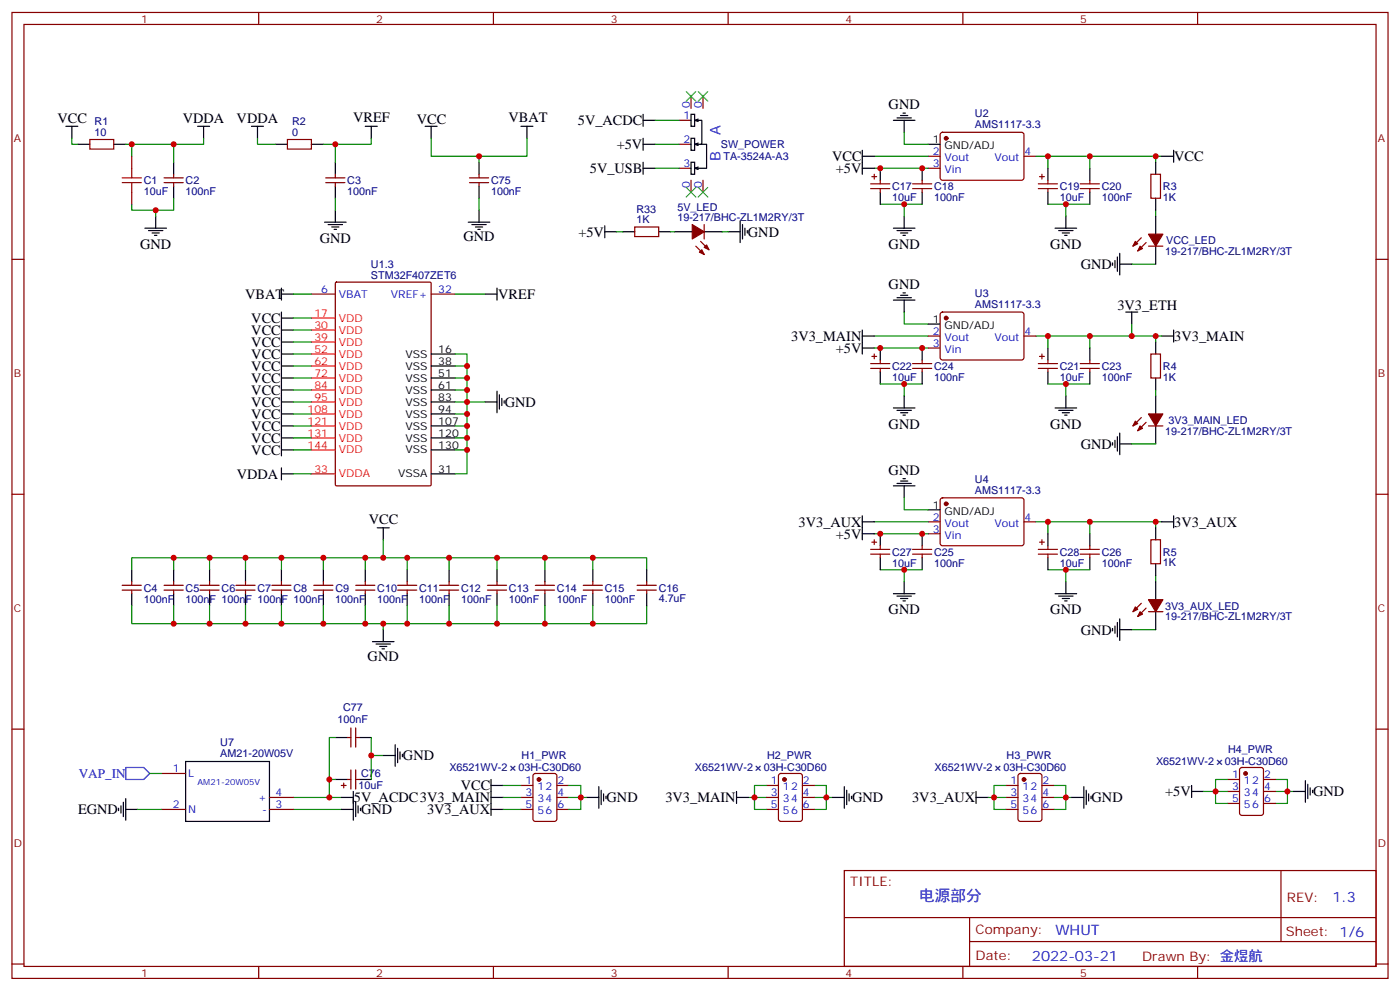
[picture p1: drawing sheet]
<svg xmlns="http://www.w3.org/2000/svg" width="412mm" height="292mm" viewBox="0 0 412 292" stroke-linecap="round" stroke-linejoin="round" font-family="sans-serif">
<g fill="none" stroke="#870000" stroke-width=".35">
<path d="M3.5 3.7h405.4v284.3h-405.4zM7.1 7.2h398.2v277.3h-398.2zM76.2 3.7v3.5M145.3 3.7v3.5M214.5 3.7v3.5M283.6 3.7v3.5M352.8 3.7v3.5M200 35.4h3.6M203.6 28.4v3.5M207.1 28.4v3.5M277.2 39.2l.4-.3 23.6 .1 .4 .7v12.9l-.7 .5-23.5-.1-.5-.6v-12.7zM26.5 41.1h7v2.8h-7z"/>
<path d="M38.8 46v3.5M38.8 56.6v3.5M48.3 53.8h5.7M48.3 52.4h5.7M51.2 51.3v1.1M51.2 53.8v1M84.7 41.1h7v2.8h-7zM96 53.8h5.6M96 52.4h5.6M98.8 51.3v1.1M98.8 53.8v1M138.3 53.8h5.6"/>
<path d="M138.3 52.4h5.6M141.1 51.3v1.1M141.1 53.8v1M200 49.5h3.6M200 42.5h3.6M203.6 53.1v3.5M207.1 53.1v3.5M256.5 55.5h5.6M256.5 54.1h5.6M256.8 52h1.4M257.5 51.3v1.4M259.3 53.1v1"/>
<path d="M259.3 55.5v1.1M268.8 55.5h5.7M268.8 54.1h5.7M271.6 53.1v1M271.6 55.5v1.1M273.4 46h3.5M273.4 49.5h3.5M301.6 46h3.6M305.9 55.5h5.6M305.9 54.1h5.6M306.2 52h1.4M306.9 51.3v1.4"/>
<path d="M308.7 53.1v1M308.7 55.5v1.1M318.2 55.5h5.6M318.2 54.1h5.6M321 53.1v1M321 55.5v1.1M339 51.3h2.8v7h-2.8zM3.5 76.3h3.6M187 66.8h7v2.8h-7zM205 72.5l2.4 2.4M206.4 71l2.4 2.5M207.4 66.1v4.2"/>
<path d="M336.2 70l-2.5 2.5M337.6 71.4l-2.5 2.5M338.3 72.5h4.2M405.3 76.3h3.6M91.7 86.6h7.1M98.8 83.2l.3-.2h27.5l.4 .2v59.5l-.2 .3h-27.7l-.3-.2zM127 86.6h7.1M273.4 98.9h3.5M277.2 92.1l.4-.2h23.6l.4 .7v12.9l-.7 .5-23.5-.1-.5-.6v-12.7zM301.6 98.9h3.6M256.5 107h5.6M256.5 108.4h5.6"/>
<path d="M256.8 104.9h1.4M257.5 104.2v1.4M259.3 106v1M259.3 108.4v1.1M268.8 107h5.7M268.8 108.4h5.7M271.6 106v1M271.6 108.4v1.1M273.4 102.4h3.5M305.9 107h5.6M305.9 108.4h5.6M306.2 104.9h1.4"/>
<path d="M306.9 104.2v1.4M308.7 106v1M308.7 108.4v1.1M318.2 107h5.6M318.2 108.4h5.6M321 106v1M321 108.4v1.1M339 104.2h2.8v7.1h-2.8zM336.2 122.9l-2.5 2.5M337.6 124.3l-2.5 2.5M338.3 125.4h4.2M3.5 145.5h3.6"/>
<path d="M256.8 159.6h1.4M257.5 158.9v1.4M273.4 153.6h3.5M273.4 157.1h3.5M277.2 146.8l.4-.3 23.6 .1 .4 .6v13l-.7 .5-23.5-.1-.5-.7v-12.7zM301.6 153.6h3.6M306.2 159.6h1.4M306.9 158.9v1.4M339 158.9h2.8v7h-2.8zM405.3 145.5h3.6M36 173.7h5.6M36 172.3h5.6"/>
<path d="M38.8 171.2v1.1M38.8 173.7v1.1M48.3 173.7h5.7M48.3 172.3h5.7M51.2 171.2v1.1M51.2 173.7v1.1M58.9 173.7h5.7M58.9 172.3h5.7M61.7 171.2v1.1M61.7 173.7v1.1M69.5 173.7h5.6M69.5 172.3h5.6"/>
<path d="M72.3 171.2v1.1M72.3 173.7v1.1M80.1 173.7h5.6M80.1 172.3h5.6M82.9 171.2v1.1M82.9 173.7v1.1M92.4 173.7h5.7M92.4 172.3h5.7M95.2 171.2v1.1M95.2 173.7v1.1M104.8 173.7h5.6M104.8 172.3h5.6"/>
<path d="M107.6 171.2v1.1M107.6 173.7v1.1M117.1 173.7h5.7M117.1 172.3h5.7M119.9 171.2v1.1M119.9 173.7v1.1M129.5 173.7h5.6M129.5 172.3h5.6M132.3 171.2v1.1M132.3 173.7v1.1M143.6 173.7h5.6M143.6 172.3h5.6"/>
<path d="M146.4 171.2v1.1M146.4 173.7v1.1M157.7 173.7h5.6M157.7 172.3h5.6M160.5 171.2v1.1M160.5 173.7v1.1M171.8 173.7h5.6M171.8 172.3h5.6M174.6 171.2v1.1M174.6 173.7v1.1M187.7 173.7h5.6M187.7 172.3h5.6"/>
<path d="M190.5 171.2v1.1M190.5 173.7v1.1M256.5 163.1h5.6M256.5 161.7h5.6M259.3 160.7v1M259.3 163.1v1.1M268.8 163.1h5.7M268.8 161.7h5.7M271.6 160.7v1M271.6 163.1v1.1M305.9 163.1h5.6M305.9 161.7h5.6"/>
<path d="M308.7 160.7v1M308.7 163.1v1.1M318.2 163.1h5.6M318.2 161.7h5.6M321 160.7v1M321 163.1v1.1M336.2 177.6l-2.5 2.5M337.6 179l-2.5 2.5M338.3 180.1h4.2M3.5 214.6h3.6M102.3 217.1h1.1M103.4 214.3v5.6"/>
<path d="M104.8 214.3v5.6M104.8 217.1h1M405.3 214.6h3.6M47.6 238.3h7.1M47.6 227.7h7.1M79.4 238.3h7M79.4 234.7h7M100.5 231.2h1.5M101.2 230.5v1.4M102.3 229.4h1.1M103.4 226.6v5.7M104.8 229.4h1"/>
<path d="M104.8 226.6v5.7M153.5 231.2h3.5M153.5 238.3h3.5M153.5 234.7h3.5M157.2 227.9l.5-.2h5.6l.7 .4v13l-.4 .6-5.9 .1-.7-.5v-12.9zM164 231.2h3.6M164 238.3h3.6M164 234.7h3.6M225.8 231.2h3.5M225.8 238.3h3.5M225.8 234.7h3.5M229.5 227.9l.5-.2h5.7l.6 .4 .1 13-.5 .6-5.9 .1-.6-.5-.1-12.9z"/>
<path d="M236.4 231.2h3.5M236.4 238.3h3.5M236.4 234.7h3.5M296.3 231.2h3.6M296.3 238.3h3.6M296.3 234.7h3.6M300.1 227.9l.5-.2h5.6l.7 .4v13l-.4 .6-5.9 .1-.7-.5v-12.9zM306.9 231.2h3.5M306.9 238.3h3.5M306.9 234.7h3.5M361.6 229.4h3.5M361.6 236.5h3.5"/>
<path d="M361.6 233h3.5M365.4 226.1l.4-.2h5.7l.6 .4 .1 13-.5 .7h-5.9l-.6-.4-.1-13zM372.2 229.4h3.5M372.2 236.5h3.5M372.2 233h3.5M248.7 256.3h156.6v28.2h-156.6zM377.3 256.3v20.9M248.7 270.1h156.5M285.6 277.2h119.6M285.6 270.1v14.1M3.5 283.8h3.6M76.2 284.5v3.5"/>
<path d="M145.3 284.5v3.5M214.5 284.5v3.5M283.6 284.5v3.5M352.8 284.5v3.5M405.3 283.8h3.6"/>
</g>
<g fill="none" stroke="#000" stroke-width=".35">
<path d="M19.4 37.2h3.5M21.2 37.2v3.5M58.2 37.2h3.5M60 37.2v3.5M74.1 37.2h3.5M75.8 37.2v3.5M107.6 37.2h3.5M109.4 37.2v3.5M125.2 37.2h3.6M127 37.2v3.5M153.5 37.2h3.5M155.2 37.2v3.5"/>
<path d="M189.4 35.4h3.6M189.4 33.7v3.5M203.6 33.7h1v3.5h-1zM204.6 35.4h2.1v7.1h-2.1M204.6 35.4l1.1 .4M205.7 35.1l-1.1 .3M263.2 35.4h6.3M264.2 34.7h4.3M265.3 34h2.1M266 33.3h.7M266.3 35.4v3.5M22.9 42.5h3.6"/>
<path d="M33.5 42.5h3.5M51.2 47.8v3.5M51.2 54.8v3.5M81.1 42.5h3.6M91.7 42.5h3.5M98.8 47.8v3.5M98.8 54.8v3.5M141.1 47.8v3.5M141.1 54.8v3.5M189.4 42.5h3.6M189.4 49.5h3.6M189.4 40.7v3.5"/>
<path d="M189.4 47.8v3.5M203.6 40.7h1v3.5h-1zM203.6 47.8h1v3.5h-1zM204.6 49.5l1.1 .4M204.6 42.5l1.1 .3M205.7 49.2l-1.1 .3M205.7 42.1l-1.1 .4M206.4 42.5h1.7v7h-3.5M254 49.5h3.5M254 44.2v7.1M254 46h3.5M259.3 49.5v3.6"/>
<path d="M259.3 56.6v3.5M271.6 49.5v3.6M271.6 56.6v3.5M273.4 42.5h3.5M308.7 49.5v3.6M308.7 56.6v3.5M321 49.5v3.6M321 56.6v3.5M340.4 47.8v3.5M340.4 58.3v3.6M342.2 46h3.5M345.7 44.2v3.6"/>
<path d="M42.7 67.2h6.3M43.7 67.9h4.3M44.8 68.6h2.1M45.5 69.3h.7M45.9 63.6v3.6M95.6 65.4h6.4M96.7 66.1h4.2M97.7 66.8h2.1M98.4 67.5h.7M98.8 61.9v3.5M137.9 65.4h6.4M139 66.1h4.2"/>
<path d="M140.1 66.8h2.1M140.8 67.5h.7M141.1 61.9v3.5M178.2 68.2h3.5M178.2 66.5v3.5M183.4 68.2h3.6M194 68.2h3.6M198.6 68.2h5.3M207.4 68.2h5.3M214.5 68.2h3.5M218 65.1v6.3M218.7 66.1v4.2"/>
<path d="M219.4 67.2v2.1M220.1 67.9v.7M263.2 67.2h6.3M264.2 67.9h4.3M265.3 68.6h2.1M266 69.3h.7M266.3 63.6v3.6M310.8 67.2h6.3M311.9 67.9h4.2M312.9 68.6h2.1M313.6 69.3h.7M314 63.6v3.6"/>
<path d="M327.7 77.4v.7M328.4 76.7v2.1M329.1 75.6v4.3M329.8 77.8h3.6M329.8 74.6v6.3M340.4 63.6v5.3M340.4 72.5v5.3M82.9 86.6h3.5M82.9 84.8v3.5M82.9 91.9v42.3M82.9 93.6h3.5M82.9 97.2h3.5"/>
<path d="M142.9 86.6h3.5M146.4 84.8v3.5M254 97.2v7M254 98.9h3.5M263.2 88.3h6.3M264.2 87.6h4.3M265.3 86.9h2.1M266 86.2h.7M266.3 88.3v3.6M273.4 95.4h3.5M331.6 91.9h3.5M333.4 91.9v3.5"/>
<path d="M342.2 98.9h3.5M345.7 97.2v3.5M82.9 104.2h3.5M82.9 107.7h3.5M82.9 111.3h3.5M82.9 114.8h3.5M82.9 118.3h3.5M82.9 100.7h3.5M127 104.2h7.1M127 107.7h7.1M127 111.3h7.1M127 114.8h7.1"/>
<path d="M127 118.3h7.1M142.9 118.3h3.5M146.4 115.1v6.4M147.1 116.2v4.2M147.8 117.3v2.1M148.5 118v.7M254 102.4h3.5M259.3 102.4v3.6M259.3 109.5v3.5M266.3 116.6v3.5M271.6 102.4v3.6M271.6 109.5v3.5"/>
<path d="M308.7 102.4v3.6M308.7 109.5v3.5M314 116.6v3.5M321 102.4v3.6M321 109.5v3.5M340.4 100.7v3.5M340.4 111.3v3.5M340.4 116.6v5.2M82.9 139.5h3.5M82.9 121.8h3.5M82.9 125.4h3.5M82.9 128.9h3.5"/>
<path d="M82.9 132.4h3.5M82.9 137.7v3.6M127 139.5h7.1M127 121.8h7.1M127 125.4h7.1M127 128.9h7.1M127 132.4h7.1M263.2 120.1h6.3M264.2 120.8h4.3M265.3 121.5h2.1M266 122.2h.7M310.8 120.1h6.3"/>
<path d="M311.9 120.8h4.2M312.9 121.5h2.1M313.6 122.2h.7M327.7 130.3v.7M328.4 129.6v2.1M329.1 128.6v4.2M329.8 127.5v6.3M329.8 130.7h3.6M340.4 125.4v5.3M111.1 155.4h3.6M112.9 155.4v3.5M254 151.8v7.1"/>
<path d="M254 157.1h3.5M254 153.6h3.5M259.3 157.1v3.6M263.2 143h6.3M264.2 142.3h4.3M265.3 141.6h2.1M266 140.9h.7M266.3 143v3.5M271.6 157.1v3.6M273.4 150.1h3.5M308.7 157.1v3.6M321 157.1v3.6"/>
<path d="M340.4 155.4v3.5M342.2 153.6h3.5M345.7 151.8v3.6M38.8 167.7v3.5M38.8 174.8v3.5M51.2 167.7v3.5M51.2 174.8v3.5M61.7 167.7v3.5M61.7 174.8v3.5M72.3 167.7v3.5M72.3 174.8v3.5M82.9 167.7v3.5"/>
<path d="M82.9 174.8v3.5M95.2 167.7v3.5M95.2 174.8v3.5M107.6 167.7v3.5M107.6 174.8v3.5M119.9 167.7v3.5M119.9 174.8v3.5M132.3 167.7v3.5M132.3 174.8v3.5M146.4 167.7v3.5M146.4 174.8v3.5M160.5 167.7v3.5"/>
<path d="M160.5 174.8v3.5M174.6 167.7v3.5M174.6 174.8v3.5M190.5 167.7v3.5M190.5 174.8v3.5M259.3 164.2v3.5M263.2 174.8h6.3M264.2 175.5h4.3M265.3 176.2h2.1M266 176.9h.7M266.3 171.2v3.6M271.6 164.2v3.5"/>
<path d="M308.7 164.2v3.5M310.8 174.8h6.3M311.9 175.5h4.2M312.9 176.2h2.1M313.6 176.9h.7M314 171.2v3.6M321 164.2v3.5M340.4 165.9v3.6M340.4 171.2v5.3M109.7 188.9h6.4M110.8 189.6h4.2M111.8 190.3h2.1"/>
<path d="M112.5 191h.7M112.9 185.3v3.6M327.7 185v.7M328.4 184.3v2.1M329.1 183.2v4.3M329.8 182.2v6.3M329.8 185.3h3.6M340.4 180.1v5.2M98.8 217.1h3.5M105.8 217.1h3.6M116.4 219.2v6.4M34.9 237.9v.7"/>
<path d="M35.6 237.2v2.1M36.3 236.1v4.3M37 238.3h3.6M37 235.1v6.3M54.7 224.2h24.7v17.6h-24.7zM98.8 229.4h3.5M100.5 234.7h3.6M100.5 238.3h3.6M104.1 233v8.4M104.8 236.1v4.3M105.5 237.2v2.1M105.8 229.4h3.6"/>
<path d="M106.2 237.9v.7M112.9 222.4h3.5M117.1 220.3v4.2M117.8 221.3v2.1M118.5 222v.7M144.6 231.2h3.6M144.6 229.4v10.6M144.6 234.7h3.6M144.6 238.3h3.6M172.9 234.7h3.5M176.4 231.6v6.3M177.1 232.6v4.3"/>
<path d="M177.8 233.7v2.1M178.5 234.4v.7M217 234.7h3.5M217 233v3.5M245.2 234.7h3.5M248.7 231.6v6.3M249.4 232.6v4.3M250.1 233.7v2.1M250.8 234.4v.7M287.5 234.7h3.5M287.5 233v3.5M315.7 234.7h3.6"/>
<path d="M319.3 231.6v6.3M320 232.6v4.3M320.7 233.7v2.1M321.4 234.4v.7M351 233h3.5M351 231.2v3.5M381 233h3.5M384.5 229.8v6.3M385.2 230.9v4.2M385.9 231.9v2.1M386.6 232.6v.7"/>
</g>
<g fill="none" stroke="#f00" stroke-width=".35">
<path d="M91.7 93.6h7.1M91.7 97.2h7.1M91.7 100.7h7.1M91.7 104.2h7.1M91.7 107.7h7.1M91.7 111.3h7.1M91.7 114.8h7.1M91.7 118.3h7.1M91.7 139.5h7.1M91.7 121.8h7.1M91.7 125.4h7.1M91.7 128.9h7.1"/>
<path d="M91.7 132.4h7.1"/>
</g>
<g fill="none" stroke="#008700" stroke-width=".35">
<path d="M193 35.4h7M266.3 38.9v3.6h7.1M21.2 40.7v1.8h1.7M37 42.5h1.8v3.5M38.8 42.5h12.4v5.3M51.2 58.3v3.6h-5.3M60 40.7v1.8h-8.8M75.8 40.7v1.8h5.3M95.2 42.5h3.6v5.3M98.8 58.3v3.6M109.4 40.7v1.8h-10.6M127 40.7v5.3h14.1v1.8"/>
<path d="M141.1 58.3v3.6M155.2 40.7v5.3h-14.1M193 49.5h7M193 42.5h7M257.5 46h15.9M257.5 49.5h15.9M305.2 46h15.8v3.5M308.7 46v3.5M321 46h21.2M340.4 46v1.8M38.8 60.1v1.8h7.1v1.7M181.7 68.2h1.7"/>
<path d="M197.6 68.2h1M212.7 68.2h1.8M259.3 60.1h12.3M266.3 60.1v3.5M308.7 60.1h12.3M314 60.1v3.5M333.4 77.8h7M340.4 61.9v1.7M86.4 86.6h5.3M86.4 93.6h5.3M86.4 97.2h5.3M134.1 86.6h8.8"/>
<path d="M257.5 98.9h15.9M266.3 91.9v3.5h7.1M305.2 98.9h15.8v3.5M308.7 98.9v3.5M321 98.9h21.2M333.4 95.4v3.5M340.4 98.9v1.8M86.4 100.7h5.3M86.4 104.2h5.3M86.4 107.7h5.3M86.4 111.3h5.3M86.4 114.8h5.3"/>
<path d="M86.4 118.3h5.3M134.1 104.2h3.5v14.1h5.3M134.1 118.3h3.5v21.2h-3.5M134.1 107.7h3.5M134.1 111.3h3.5M134.1 114.8h3.5M257.5 102.4h15.9M259.3 113h12.3M266.3 113v3.6M308.7 113h12.3M314 113v3.6M340.4 114.8v1.8"/>
<path d="M86.4 121.8h5.3M86.4 125.4h5.3M86.4 128.9h5.3M86.4 132.4h5.3M86.4 139.5h5.3M134.1 121.8h3.5M134.1 125.4h3.5M134.1 128.9h3.5M134.1 132.4h3.5M333.4 130.7h7M112.9 158.9v5.3h-74.1v3.5M257.5 153.6h15.9"/>
<path d="M257.5 157.1h15.9M266.3 146.5v3.6h7.1M305.2 153.6h15.8v3.5M308.7 153.6v3.5M321 153.6h21.2M340.4 153.6v1.8M38.8 178.3v5.3h74.1v1.7M51.2 164.2v3.5M51.2 178.3v5.3M61.7 164.2v3.5M61.7 178.3v5.3M72.3 164.2v3.5"/>
<path d="M72.3 178.3v5.3M82.9 164.2v3.5M82.9 178.3v5.3M95.2 164.2v3.5M95.2 178.3v5.3M107.6 164.2v3.5M107.6 178.3v5.3M112.9 164.2h61.7v3.5M119.9 164.2v3.5M119.9 178.3v5.3M132.3 164.2v3.5M132.3 178.3v5.3"/>
<path d="M146.4 164.2v3.5M146.4 178.3v5.3M160.5 164.2v3.5M160.5 178.3v5.3M174.6 178.3v5.3h-61.7M174.6 164.2h15.9v3.5M190.5 178.3v5.3h-15.9M259.3 167.7h12.3M266.3 167.7v3.5M308.7 167.7h12.3M314 167.7v3.5M340.4 169.5v1.7"/>
<path d="M333.4 185.3h7M98.8 217.1h-1.8v12.3M109.4 217.1v12.3M40.6 238.3h7M44.1 227.7h3.5M86.4 234.7h14.1M86.4 238.3h14.1M98.8 229.4h-1.8v5.3M109.4 222.4h3.5M148.2 231.2h5.3M148.2 234.7h5.3M148.2 238.3h5.3"/>
<path d="M167.6 231.2h3.5v3.5h1.8M167.6 234.7h3.5v3.6h-3.5M220.5 234.7h5.3M225.8 231.2h-3.6v7.1h3.6M239.9 234.7h3.5v3.6h-3.5M239.9 231.2h3.5v3.5h1.8M296.3 231.2h-3.5v3.5h-1.8M296.3 234.7h-3.5v3.6h3.5M310.4 234.7h3.6v3.6h-3.6M310.4 231.2h3.6v3.5h1.7M361.6 229.4h-3.5v3.6h-3.6M361.6 233h-3.5v3.5h3.5"/>
<path d="M375.7 233h3.5v3.5h-3.5M375.7 229.4h3.5v3.6h1.8"/>
</g>
<path d="M36 53.8h5.6M36 52.4h5.6M38.8 49.5v2.9M38.8 53.8v2.8" fill="none" stroke="#a10000" stroke-width=".35"/>
<g fill="#870000" stroke="#870000" stroke-width=".35">
<path d="M338.3 68.9h4.2l-2.1 3.6z"/>
<path d="M335.8 72.5l.7 .7-1.4 .7z"/>
<path d="M334.4 71l.7 .8-1.4 .7z"/>
<path d="M338.3 121.8h4.2l-2.1 3.6z"/>
<path d="M335.8 125.4l.7 .7-1.4 .7z"/>
<path d="M334.4 124l.7 .7-1.4 .7z"/>
<path d="M338.3 176.5h4.2l-2.1 3.6z"/>
<path d="M335.8 180.1l.7 .7-1.4 .7z"/>
<path d="M334.4 178.6l.7 .8-1.4 .7z"/>
<path d="M203.9 66.1l3.5 2.1-3.5 2.1z"/>
<path d="M208.1 72.1l.7 1.4-1.4-.7z"/>
<path d="M206 74.2l.7-.7 .7 1.4z"/>
<circle cx="278.7" cy="40.7" r=".53"/>
<circle cx="278.7" cy="93.6" r=".53"/>
<circle cx="278.7" cy="148.3" r=".53"/>
<circle cx="158.7" cy="229.4" r=".53"/>
<circle cx="231.1" cy="229.4" r=".53"/>
<circle cx="301.6" cy="229.4" r=".53"/>
<circle cx="366.9" cy="227.7" r=".53"/>
</g>
<path d="M37 225.9h5.3l1.8 1.8-1.8 1.7h-5.3z" fill="none" stroke="#00f" stroke-width=".35"/>
<path d="M202.1 27l2.9 2.8M205 27l-2.9 2.8M205.7 27l2.8 2.8M208.5 27l-2.8 2.8M202.1 55.2l2.9 2.8M205 55.2l-2.9 2.8M205.7 55.2l2.8 2.8M208.5 55.2l-2.8 2.8" fill="none" stroke="#3c3" stroke-width=".35"/>
<g fill="#c00">
<circle cx="137.6" cy="107.7" r=".88"/>
<circle cx="137.6" cy="111.3" r=".88"/>
<circle cx="137.6" cy="114.8" r=".88"/>
<circle cx="137.6" cy="118.3" r=".88"/>
<circle cx="137.6" cy="132.4" r=".88"/>
<circle cx="137.6" cy="128.9" r=".88"/>
<circle cx="137.6" cy="125.4" r=".88"/>
<circle cx="137.6" cy="121.8" r=".88"/>
<circle cx="38.8" cy="42.5" r=".88"/>
<circle cx="45.9" cy="61.9" r=".88"/>
<circle cx="51.2" cy="42.5" r=".88"/>
<circle cx="98.8" cy="42.5" r=".88"/>
<circle cx="51.2" cy="164.2" r=".88"/>
<circle cx="61.7" cy="164.2" r=".88"/>
<circle cx="72.3" cy="164.2" r=".88"/>
<circle cx="82.9" cy="164.2" r=".88"/>
<circle cx="95.3" cy="164.2" r=".88"/>
<circle cx="107.6" cy="164.2" r=".88"/>
<circle cx="112.9" cy="164.2" r=".88"/>
<circle cx="160.5" cy="164.2" r=".88"/>
<circle cx="146.4" cy="164.2" r=".88"/>
<circle cx="132.3" cy="164.2" r=".88"/>
<circle cx="119.9" cy="164.2" r=".88"/>
<circle cx="51.2" cy="183.6" r=".88"/>
<circle cx="61.7" cy="183.6" r=".88"/>
<circle cx="72.3" cy="183.6" r=".88"/>
<circle cx="82.9" cy="183.6" r=".88"/>
<circle cx="95.3" cy="183.6" r=".88"/>
<circle cx="107.6" cy="183.6" r=".88"/>
<circle cx="112.9" cy="183.6" r=".88"/>
<circle cx="119.9" cy="183.6" r=".88"/>
<circle cx="132.3" cy="183.6" r=".88"/>
<circle cx="146.4" cy="183.6" r=".88"/>
<circle cx="160.5" cy="183.6" r=".88"/>
<circle cx="174.6" cy="164.2" r=".88"/>
<circle cx="174.6" cy="183.6" r=".88"/>
<circle cx="340.4" cy="46" r=".88"/>
<circle cx="271.6" cy="49.5" r=".88"/>
<circle cx="266.3" cy="60.1" r=".88"/>
<circle cx="314" cy="60.1" r=".88"/>
<circle cx="321" cy="46" r=".88"/>
<circle cx="308.7" cy="46" r=".88"/>
<circle cx="259.3" cy="49.5" r=".88"/>
<circle cx="259.3" cy="102.4" r=".88"/>
<circle cx="308.7" cy="98.9" r=".88"/>
<circle cx="321" cy="98.9" r=".88"/>
<circle cx="314" cy="113" r=".88"/>
<circle cx="266.3" cy="113" r=".88"/>
<circle cx="271.6" cy="102.4" r=".88"/>
<circle cx="340.4" cy="153.6" r=".88"/>
<circle cx="271.6" cy="157.1" r=".88"/>
<circle cx="266.3" cy="167.7" r=".88"/>
<circle cx="314" cy="167.7" r=".88"/>
<circle cx="321" cy="153.6" r=".88"/>
<circle cx="308.7" cy="153.6" r=".88"/>
<circle cx="259.3" cy="157.1" r=".88"/>
<circle cx="171.1" cy="234.7" r=".88"/>
<circle cx="243.4" cy="234.7" r=".88"/>
<circle cx="314" cy="234.7" r=".88"/>
<circle cx="222.3" cy="234.7" r=".88"/>
<circle cx="292.8" cy="234.7" r=".88"/>
<circle cx="379.2" cy="233" r=".88"/>
<circle cx="358.1" cy="233" r=".88"/>
<circle cx="340.4" cy="98.9" r=".88"/>
<circle cx="333.4" cy="98.9" r=".88"/>
<circle cx="141.1" cy="46" r=".88"/>
<circle cx="109.4" cy="222.4" r=".88"/>
<circle cx="97" cy="234.7" r=".88"/>
<circle cx="97" cy="229.4" r=".88"/>
</g>
<text font-size="4.6" fill="#00f" x="270.8" y="265.3">电源部分</text>
<g font-size="4.2">
<text x="104" y="36">VREF</text>
<text x="261.8" y="32.2">GND</text>
<text x="17" y="36.2">VCC</text>
<text x="53.8" y="36.2">VDDA</text>
<text x="69.7" y="36.2">VDDA</text>
<text x="122.8" y="36.5">VCC</text>
<text x="149.8" y="36">VBAT</text>
<text x="170.2" y="36.9">5V_ACDC</text>
<text x="181.7" y="44">+5V</text>
<text x="245.1" y="47.5">VCC</text>
<text x="345.9" y="47.5">VCC</text>
<text x="173.7" y="51">5V_USB</text>
<text x="246.2" y="51">+5V</text>
<text x="94.2" y="71.5">GND</text>
<text x="136.5" y="71">GND</text>
<text x="170.4" y="69.7">+5V</text>
<text x="220.3" y="69.6">GND</text>
<text x="41.3" y="73.2">GND</text>
<text x="261.8" y="73.2">GND</text>
<text x="309.4" y="73.3">GND</text>
<text x="318.4" y="79.2">GND</text>
<text x="72.2" y="88">VBAT</text>
<text x="146.8" y="88">VREF</text>
<text x="261.8" y="85.1">GND</text>
<text x="74" y="95">VCC</text>
<text x="329.1" y="91.2">3V3_ETH</text>
<text x="74" y="98.6">VCC</text>
<text x="233.1" y="100.3">3V3_MAIN</text>
<text x="345.9" y="100.4">3V3_MAIN</text>
<text x="74" y="102.1">VCC</text>
<text x="74" y="105.6">VCC</text>
<text x="246.2" y="103.9">+5V</text>
<text x="74" y="109.2">VCC</text>
<text x="74" y="112.7">VCC</text>
<text x="74" y="116.2">VCC</text>
<text x="74" y="119.7">VCC</text>
<text x="148.7" y="119.7">GND</text>
<text x="74" y="123.3">VCC</text>
<text x="74" y="126.8">VCC</text>
<text x="74" y="130.3">VCC</text>
<text x="261.8" y="126.2">GND</text>
<text x="309.4" y="126.2">GND</text>
<text x="74" y="133.8">VCC</text>
<text x="318.4" y="132.1">GND</text>
<text x="69.7" y="140.9">VDDA</text>
<text x="261.8" y="139.8">GND</text>
<text x="108.6" y="154.2">VCC</text>
<text x="235.2" y="155.1">3V3_AUX</text>
<text x="345.9" y="155.1">3V3_AUX</text>
<text x="246.2" y="158.6">+5V</text>
<text x="261.8" y="180.8">GND</text>
<text x="309.4" y="180.9">GND</text>
<text x="318.4" y="186.8">GND</text>
<text x="108.3" y="194.5">GND</text>
<text x="118.7" y="223.8">GND</text>
<text x="135.8" y="232.6">VCC</text>
<text x="23" y="239.7">EGND</text>
<text x="104.2" y="236.2">5V_ACDC3V3_MAIN</text>
<text x="106.4" y="239.7">GND</text>
<text x="125.8" y="239.7">3V3_AUX</text>
<text x="178.7" y="236.2">GND</text>
<text x="196" y="236.2">3V3_MAIN</text>
<text x="251" y="236.2">GND</text>
<text x="268.7" y="236.2">3V3_AUX</text>
<text x="321.6" y="236.2">GND</text>
<text x="343.2" y="234.5">+5V</text>
<text x="386.8" y="234.4">GND</text>
</g>
<g font-size="4.2" fill="#00f">
<text x="212.2" y="39.8" transform="rotate(-90 212.2 39.8)">A</text>
<text x="212.2" y="47.2" transform="rotate(-90 212.2 47.2)">B</text>
<text x="392.5" y="265.5">1.3</text>
<text x="310.9" y="275.1">WHUT</text>
<text x="304" y="282.9">2022-03-21</text>
</g>
<text font-size="3.9" fill="#00f" x="23.2" y="229">VAP_IN</text>
<g font-size="3.9" fill="#800">
<text x="250.5" y="260.8">TITLE:</text>
<text x="379.1" y="265.5">REV:</text>
<text x="287.4" y="275">Company:</text>
<text x="378.7" y="275.7">Sheet: 1/6</text>
<text x="287.4" y="282.7">Date:</text>
<text x="336.4" y="282.8">Drawn By: 金煜航</text>
</g>
<g font-size="3.2" fill="#800">
<text x="41.6" y="6.7">1</text>
<text x="110.8" y="6.7">2</text>
<text x="179.9" y="6.7">3</text>
<text x="249.1" y="6.7">4</text>
<text x="318.2" y="6.7">5</text>
<text x="4.1" y="41.8">A</text>
<text x="405.9" y="41.8">A</text>
<text x="4.1" y="110.9">B</text>
<text x="405.9" y="110.9">B</text>
<text x="4.1" y="180.1">C</text>
<text x="405.9" y="180.1">C</text>
<text x="4.1" y="249.2">D</text>
<text x="405.9" y="249.2">D</text>
<text x="41.6" y="287.5">1</text>
<text x="110.8" y="287.5">2</text>
<text x="179.9" y="287.5">3</text>
<text x="249.1" y="287.5">4</text>
<text x="318.2" y="287.5">5</text>
</g>
<g font-size="3.2" fill="#00f">
<text x="201.4" y="35.1">1</text>
<text x="203.2" y="31.7" transform="rotate(-90 203.2 31.7)">0</text>
<text x="206.7" y="31.7" transform="rotate(-90 206.7 31.7)">0</text>
<text x="201.4" y="42.1">2</text>
<text x="274.7" y="45.6">2</text>
<text x="278.2" y="47.4">Vout</text>
<text x="293" y="47.4">Vout</text>
<text x="301.8" y="45.6">4</text>
<text x="201.4" y="49.2">3</text>
<text x="274.7" y="49.2">3</text>
<text x="278.2" y="50.9">Vin</text>
<text x="203.2" y="55.3" transform="rotate(-90 203.2 55.3)">0</text>
<text x="206.7" y="55.3" transform="rotate(-90 206.7 55.3)">0</text>
<text x="94.6" y="86.2">6</text>
<text x="99.8" y="87.6">VBAT</text>
<text x="115.1" y="87.6">VREF+</text>
<text x="129.1" y="86.2">32</text>
<text x="274.7" y="98.6">2</text>
<text x="278.2" y="100.3">Vout</text>
<text x="293" y="100.3">Vout</text>
<text x="301.8" y="98.6">4</text>
<text x="274.7" y="102.1">3</text>
<text x="278.2" y="103.9">Vin</text>
<text x="274.7" y="153.2">2</text>
<text x="278.2" y="155">Vout</text>
<text x="293" y="155">Vout</text>
<text x="301.8" y="153.2">4</text>
<text x="274.7" y="156.8">3</text>
<text x="278.2" y="158.5">Vin</text>
<text x="50.9" y="227.3">1</text>
<text x="55.4" y="228.7">L</text>
<text x="154.8" y="230.9">1</text>
<text x="158.3" y="232.6">12</text>
<text x="164.2" y="230.9">2</text>
<text x="227.1" y="230.9">1</text>
<text x="230.6" y="232.6">12</text>
<text x="236.5" y="230.9">2</text>
<text x="297.7" y="230.9">1</text>
<text x="301.2" y="232.6">12</text>
<text x="307.1" y="230.9">2</text>
<text x="362.9" y="229.1">1</text>
<text x="362.9" y="232.6">3</text>
<text x="366.4" y="230.9">12</text>
<text x="372.4" y="232.6">4</text>
<text x="372.4" y="229.1">2</text>
<text x="50.9" y="237.9">2</text>
<text x="55.4" y="239.3">N</text>
<text x="76.1" y="235.8">+</text>
<text x="77.2" y="239.3">-</text>
<text x="81.1" y="234.4">4</text>
<text x="81.1" y="237.9">3</text>
<text x="154.8" y="234.4">3</text>
<text x="154.8" y="237.9">5</text>
<text x="158.3" y="236.1">34</text>
<text x="158.3" y="239.7">56</text>
<text x="164.2" y="237.9">6</text>
<text x="164.2" y="234.4">4</text>
<text x="227.1" y="234.4">3</text>
<text x="227.1" y="237.9">5</text>
<text x="230.6" y="236.1">34</text>
<text x="230.6" y="239.7">56</text>
<text x="236.5" y="237.9">6</text>
<text x="236.5" y="234.4">4</text>
<text x="297.7" y="234.4">3</text>
<text x="297.7" y="237.9">5</text>
<text x="301.2" y="236.1">34</text>
<text x="301.2" y="239.7">56</text>
<text x="307.1" y="237.9">6</text>
<text x="307.1" y="234.4">4</text>
<text x="362.9" y="236.1">5</text>
<text x="366.4" y="234.4">34</text>
<text x="366.4" y="237.9">56</text>
<text x="372.4" y="236.1">6</text>
</g>
<g font-size="3.2" fill="#000080">
<text x="287.2" y="34.6">U2</text>
<text x="27.9" y="40">10</text>
<text x="27.9" y="36.9">R1</text>
<text x="86.1" y="40">0</text>
<text x="86.1" y="36.8">R2</text>
<text x="287.2" y="37.8">AMS1117-3.3</text>
<text x="212.3" y="43.6">SW_POWER</text>
<text x="213.1" y="47.2">TA-3524A-A3</text>
<text x="42.3" y="54.2">C1</text>
<text x="42.3" y="57.4">10uF</text>
<text x="54.7" y="57.4">100nF</text>
<text x="54.7" y="54.2">C2</text>
<text x="102.3" y="57.4">100nF</text>
<text x="102.3" y="54.2">C3</text>
<text x="144.6" y="57.4">100nF</text>
<text x="144.6" y="54.2">C75</text>
<text x="262.8" y="56">C17</text>
<text x="262.8" y="59.2">10uF</text>
<text x="275.2" y="59.2">100nF</text>
<text x="275.2" y="56">C18</text>
<text x="312.2" y="56">C19</text>
<text x="312.2" y="59.2">10uF</text>
<text x="324.6" y="59.2">100nF</text>
<text x="324.6" y="56">C20</text>
<text x="342.5" y="59.1">1K</text>
<text x="342.6" y="56">R3</text>
<text x="187.5" y="65.8">1K</text>
<text x="187.5" y="62.7">R33</text>
<text x="199.5" y="65.1">19-217/BHC-ZL1M2RY/3T</text>
<text x="199.5" y="62">5V_LED</text>
<text x="343.5" y="71.9">VCC_LED</text>
<text x="343.3" y="75">19-217/BHC-ZL1M2RY/3T</text>
<text x="109.3" y="82">STM32F407ZET6</text>
<text x="109.3" y="78.8">U1.3</text>
<text x="287.2" y="87.5">U3</text>
<text x="287.2" y="90.7">AMS1117-3.3</text>
<text x="262.8" y="108.9">C22</text>
<text x="262.8" y="112.1">10uF</text>
<text x="275.2" y="112.1">100nF</text>
<text x="275.2" y="108.9">C24</text>
<text x="312.2" y="108.9">C21</text>
<text x="312.2" y="112.1">10uF</text>
<text x="324.6" y="112.1">100nF</text>
<text x="324.6" y="108.9">C23</text>
<text x="342.5" y="112">1K</text>
<text x="342.6" y="108.9">R4</text>
<text x="344.2" y="124.8">3V3_MAIN_LED</text>
<text x="343.3" y="127.9">19-217/BHC-ZL1M2RY/3T</text>
<text x="287.2" y="142.2">U4</text>
<text x="287.2" y="145.4">AMS1117-3.3</text>
<text x="262.8" y="163.6">C27</text>
<text x="262.8" y="166.8">10uF</text>
<text x="275.2" y="166.8">100nF</text>
<text x="275.2" y="163.6">C25</text>
<text x="312.2" y="163.6">C28</text>
<text x="312.2" y="166.8">10uF</text>
<text x="324.6" y="166.8">100nF</text>
<text x="324.6" y="163.6">C26</text>
<text x="342.5" y="166.7">1K</text>
<text x="342.6" y="163.6">R5</text>
<text x="42.3" y="177.4">100nF</text>
<text x="42.3" y="174.1">C4</text>
<text x="54.7" y="177.4">100nF 100nF 100nF 100nF</text>
<text x="54.7" y="174.1">C5</text>
<text x="65.3" y="174.1">C6</text>
<text x="75.9" y="174.1">C7</text>
<text x="86.4" y="174.1">C8</text>
<text x="98.8" y="177.4">100nF</text>
<text x="98.8" y="174.1">C9</text>
<text x="111.1" y="177.4">100nF</text>
<text x="111.1" y="174.1">C10</text>
<text x="123.5" y="177.4">100nF</text>
<text x="123.5" y="174.1">C11</text>
<text x="135.8" y="177.4">100nF</text>
<text x="135.8" y="174.1">C12</text>
<text x="149.9" y="177.4">100nF</text>
<text x="149.9" y="174.1">C13</text>
<text x="164" y="177.4">100nF</text>
<text x="164" y="174.1">C14</text>
<text x="178.2" y="177.4">100nF</text>
<text x="178.2" y="174.1">C15</text>
<text x="194" y="177.3">4.7uF</text>
<text x="194" y="174.3">C16</text>
<text x="343.2" y="179.5">3V3_AUX_LED</text>
<text x="343.3" y="182.6">19-217/BHC-ZL1M2RY/3T</text>
<text x="101.1" y="209.4">C77</text>
<text x="99.4" y="212.9">100nF</text>
<text x="64.9" y="219.7">U7</text>
<text x="361.8" y="221.8">H4_PWR</text>
<text x="64.9" y="222.9">AM21-20W05V</text>
<text x="132.4" y="227.1">X6521WV-2</text>
<text x="152.7" y="227.1">03H-C30D60</text>
<text x="153.6" y="223.5">H1_PWR</text>
<text x="204.7" y="227.1">X6521WV-2</text>
<text x="225" y="227.1">03H-C30D60</text>
<text x="226" y="223.5">H2_PWR</text>
<text x="275.3" y="227.1">X6521WV-2</text>
<text x="295.6" y="227.1">03H-C30D60</text>
<text x="296.5" y="223.5">H3_PWR</text>
<text x="340.5" y="225.3">X6521WV-2</text>
<text x="360.8" y="225.3">03H-C30D60</text>
<text x="105.6" y="232.4">10uF</text>
<text x="106.3" y="228.8">C76</text>
</g>
<g font-size="3.2">
<text x="274.7" y="42.1">1</text>
<text x="278.2" y="43.9">GND/ADJ</text>
<text x="274.7" y="95">1</text>
<text x="278.2" y="96.8">GND/ADJ</text>
<text x="119.4" y="105.3">VSS</text>
<text x="129.1" y="103.9">16</text>
<text x="129.1" y="107.4">38</text>
<text x="119.4" y="108.8">VSS</text>
<text x="119.4" y="112.3">VSS</text>
<text x="129.1" y="110.9">51</text>
<text x="119.4" y="115.9">VSS</text>
<text x="119.4" y="119.4">VSS</text>
<text x="129.1" y="114.4">61</text>
<text x="129.1" y="118">83</text>
<text x="119.4" y="122.9">VSS</text>
<text x="129.1" y="121.5">94</text>
<text x="129.1" y="125">107</text>
<text x="119.4" y="126.4">VSS</text>
<text x="119.4" y="130">VSS</text>
<text x="129.1" y="128.6">120</text>
<text x="119.4" y="133.5">VSS</text>
<text x="129.1" y="132.1">130</text>
<text x="117.3" y="140.5">VSSA</text>
<text x="129.1" y="139.1">31</text>
<text x="274.7" y="149.7">1</text>
<text x="278.2" y="151.5">GND/ADJ</text>
</g>
<g font-size="3.2" fill="#f00">
<text x="92.6" y="93.3">17</text>
<text x="99.8" y="94.7">VDD</text>
<text x="92.6" y="96.8">30</text>
<text x="92.6" y="100.3">39</text>
<text x="99.8" y="98.2">VDD</text>
<text x="99.8" y="101.7">VDD</text>
<text x="92.6" y="103.9">52</text>
<text x="92.6" y="107.4">62</text>
<text x="99.8" y="105.3">VDD</text>
<text x="92.6" y="110.9">72</text>
<text x="99.8" y="108.8">VDD</text>
<text x="99.8" y="112.3">VDD</text>
<text x="92.6" y="114.4">84</text>
<text x="92.6" y="118">95</text>
<text x="99.8" y="115.9">VDD</text>
<text x="99.8" y="119.4">VDD</text>
<text x="90.6" y="121.5">108</text>
<text x="90.6" y="125">121</text>
<text x="99.8" y="122.9">VDD</text>
<text x="90.6" y="128.6">131</text>
<text x="99.8" y="126.4">VDD</text>
<text x="99.8" y="130">VDD</text>
<text x="90.6" y="132.1">144</text>
<text x="99.8" y="133.5">VDD</text>
<text x="92.6" y="139.1">33</text>
<text x="99.8" y="140.5">VDDA</text>
</g>
<text font-size="2.5" fill="#00f" x="58.2" y="231.2">AM21-20W05V</text>
</svg>
